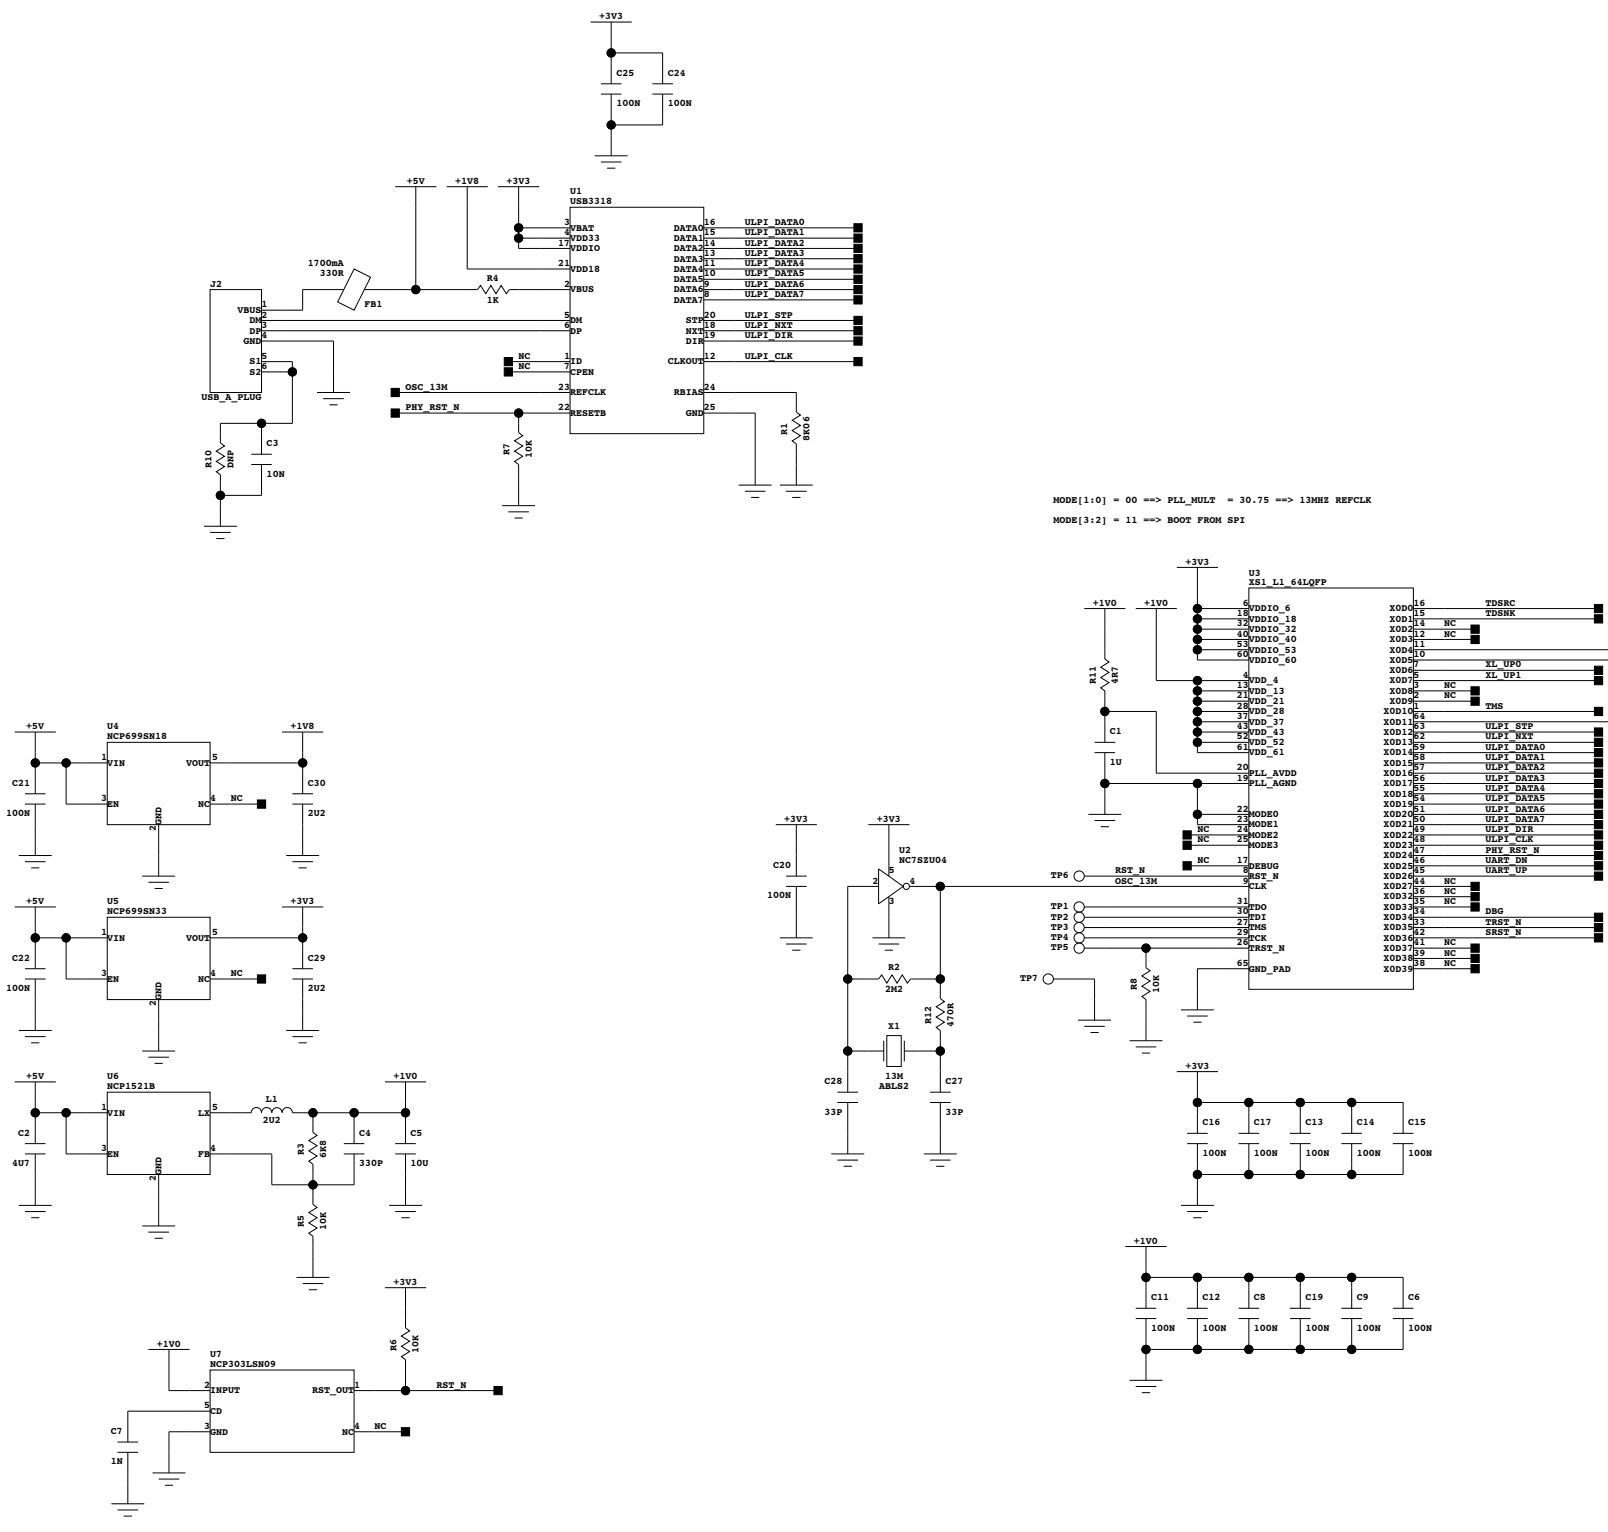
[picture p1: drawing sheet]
<svg xmlns="http://www.w3.org/2000/svg" width="397mm" height="378mm" viewBox="0 0 397 378" stroke-linecap="round" stroke-linejoin="round" font-family="sans-serif">
<g fill="none" stroke="#000" stroke-width=".25">
<path d="M145.8 5.4h10.2M150.9 13.1h12.7v7.6M150.9 5.4v15.3M146.9 38.5h8.1M148.4 20.7h5.1M148.4 23.2h5.1M148.4 40h5.1M150.9 23.2v15.3M161.1 20.7h5.1M161.1 23.2h5.1M163.6 23.2v7.6h-12.7M97.6 46.1h10.1"/>
<path d="M102.7 46.1v25.4M110.3 46.1h10.1M115.4 46.1v20.3h25.4M123 46.1h10.1M128.1 46.1v15.2h12.7M128.1 56.2h12.7M128.1 58.8h12.7M140.8 51.2h33v55.8h-33zM149.9 41.5h2M173.8 56.2h38.1M173.8 58.8h38.1M51.9 71.5h12.7v25.4h-12.7z"/>
<path d="M64.6 79.1h76.2M84.9 71.5h-10.2v5h-10.1M87.4 66.4l4.1 2-4.1 8.1-4-2zM90 71.5h27.9l.8-1 1.2 2 1.3-2 1.3 2 1.2-2 1.3 2 .8-1h15M173.8 79.1h38.1M173.8 71.5h38.1M173.8 66.4h38.1M173.8 61.3h38.1M173.8 63.8h38.1M173.8 68.9h38.1M173.8 74h38.1M64.6 89.2h7.6v15.3h-17.8v4.8l1 .8-2 1.2 2 1.3-2 1.3 2 1.2-2 1.3 1 .8v12.7"/>
<path d="M64.6 81.6h76.2M64.6 84.2h17.8v12.7M64.6 91.8h7.6M78.3 96.9h8.1M79.8 98.4h5.1M81.3 99.9h2.1M97.6 96.9h43.2M125.5 89.2h15.3M125.5 91.8h15.3M173.8 96.9h22.8v4.8l1 .7-2 1.3 2 1.3-2 1.3 2 1.2-2 1.3 1 .8v10.1M173.8 81.6h38.1M173.8 89.2h38.1"/>
<path d="M173.8 84.2h38.1M62 112.1h5.1M62 114.6h5.1M64.6 104.5v7.6M64.6 114.6v7.7h-10.2M97.6 101.9h43.2M128.1 101.9v4.9l1 .7-2.1 1.3 2.1 1.3-2.1 1.2 2.1 1.3-2.1 1.3 1.1 .7v10.2M173.8 101.9h12.7v17.8M182.4 119.7h8.1M192.6 119.7h8.1M50.4 129.9h8.1M51.9 131.4h5.1"/>
<path d="M53.4 132.9h2M124 124.8h8.1M125.5 126.3h5.1M127 127.8h2.1M183.9 121.2h5.1M185.5 122.8h2M194.1 121.2h5.1M195.6 122.8h2M267.7 150.2h10.2M272.8 150.2v12.4l1 .8-2 1.3 2 1.2-2 1.3 2 1.3-2 1.2 1 .8v12.7M280.4 150.2h10.2M285.5 150.2v17.8h22.9"/>
<path d="M290.6 140h10.1M295.7 140v22.9h12.7M295.7 150.2h12.7M295.7 152.7h12.7M295.7 155.3h12.7M295.7 157.8h12.7M308.4 145.1h40.6v99h-40.6zM349 150.2h45.7M349 152.7h45.7M349 155.3h15.2M349 157.8h15.2M272.8 175.6h12.7v15.2h22.9"/>
<path d="M295.7 168v17.7h12.7M295.7 170.5h12.7M295.7 173h12.7M295.7 175.6h12.7M295.7 178.1h12.7M295.7 160.3h12.7M349 168h45.7M349 170.5h15.2M349 173h15.2M349 175.6h45.7M349 178.1h48.1M349 162.9h48.1"/>
<path d="M349 160.3h48.1M349 165.4h45.7M3.6 180.7h10.2M6.2 195.9h5M6.2 198.4h5M8.7 180.7v15.2M8.7 198.4v12.7M8.7 188.3h17.8M16.3 188.3v10.1h10.2M26.5 183.2h25.4v20.3h-25.4zM51.9 198.4h12.7M51.9 188.3h22.8"/>
<path d="M69.7 180.7h10.1M72.2 195.9h5.1M72.2 198.4h5.1M74.7 180.7v15.2M74.7 198.4v12.7M270.3 185.7h5M270.3 183.2h5M272.8 193.4h35.6M272.8 185.7v15.3M295.7 180.7h12.7M295.7 193.4v10.1h12.7M295.7 183.2h12.7"/>
<path d="M349 180.7h45.7M349 195.9h45.7M349 198.4h45.7M349 188.3h45.7M349 193.4h45.7M349 190.8h45.7M349 185.7h45.7M349 183.2h45.7M4.6 211.1h8.2M6.2 212.7h5M7.7 214.2h2M35.1 216.2h8.1"/>
<path d="M36.6 217.7h5.1M38.2 219.3h2M39.2 203.5v12.7M70.7 211.1h8.1M72.2 212.7h5.1M73.7 214.2h2M191.5 203.5h10.2M194.1 216.2h5.1M194.1 218.8h5.1M196.6 203.5v12.7M196.6 218.8v12.7M214.4 203.5h10.2"/>
<path d="M216.9 218.8h-7.6v50.7M216.9 214.4l6.1 4.4-6.1 4.3zM219.5 203.5v12.7M224.6 218.8h83.8M232.2 218.8v27.6l1 .8-2 1.3 2 1.2-2 1.3 2 1.3-2 1.2 1 .8v15.2M267.7 216.2h40.7M268.7 201h8.2M270.3 202.5h5M271.8 204h2M293.1 213.7h15.3M293.1 206.1h15.3M293.1 208.6h15.3"/>
<path d="M295.7 201h12.7M349 216.2h45.7M349 211.1h45.7M349 218.8h15.2M349 213.7h45.7M349 201h45.7M349 203.5h45.7M349 206.1h45.7M349 208.6h45.7M3.6 223.8h10.2M6.2 239.1h5M8.7 223.8v15.3"/>
<path d="M8.7 231.5h17.8M16.3 231.5v10.1h10.2M26.5 226.4h25.4v20.3h-25.4zM51.9 231.5h22.8M69.7 223.8h10.1M72.2 239.1h5.1M74.7 223.8v15.3M192.6 231.5h8.1M194.1 233h5.1M195.6 234.5h2M215.4 231.5h8.1M216.9 233h5.1"/>
<path d="M218.5 234.5h2M219.5 221.3v10.2M267.7 223.8h40.7M267.7 226.4h40.7M267.7 228.9h40.7M267.7 231.5h40.7M267.7 234h40.7M283 234v4.8l1 .8-2.1 1.2 2.1 1.3-2.1 1.3 2.1 1.3-2.1 1.2 1.1 .8v10.1M308.4 239.1h-12.7v10.1M349 223.8h15.2M349 226.4h45.7M349 228.9h45.7"/>
<path d="M349 231.5h45.7M349 234h15.2M349 239.1h15.2M349 236.5h15.2M349 221.3h15.2M4.6 254.3h8.2M6.2 241.6h5M6.2 255.8h5M7.7 257.4h2M8.7 241.6v12.7M35.1 259.4h8.1M39.2 246.7v12.7"/>
<path d="M51.9 241.6h12.7M70.7 254.3h8.1M72.2 241.6h5.1M72.2 255.8h5.1M73.7 257.4h2M74.7 241.6v12.7M209.3 241.6h7.6l.8-1 1.3 2 1.2-2 1.3 2 1.3-2 1.3 2 .7-1h7.4M209.3 259.4h8.9M218.2 256.8v5.1M219 255.6h3.5v7.6h-3.5zM223.3 259.4h8.9M223.3 256.8v5.1"/>
<path d="M260.1 241.6h10.2v10.2M266.2 251.8h8.1M267.7 253.3h5.1M269.3 254.8h2M278.9 256.8h8.1M280.4 258.4h5.1M281.9 259.9h2.1M291.6 249.2h8.1M293.1 250.8h5.1M294.6 252.3h2.1M3.6 267h10.2M8.7 267v15.2"/>
<path d="M8.7 274.6h17.8M16.3 274.6v10.2h10.2M26.5 269.5h25.4v20.4h-25.4zM36.6 260.9h5.1M38.2 262.4h2M51.9 274.6h10.1a1.27 1.27 0 0 1 1.3-1.3 1.27 1.27 0 0 1 1.3 1.3 1.27 1.27 0 0 1 1.2-1.3 1.27 1.27 0 0 1 1.3 1.3 1.27 1.27 0 0 1 1.3-1.2 1.27 1.27 0 0 1 1.3 1.2 1.27 1.27 0 0 1 1.2-1.3 1.27 1.27 0 0 1 1.3 1.3h27.9M77.3 274.6v4.8l1 .8-2 1.3 2 1.2-2 1.3 2 1.3-2 1.3 1 .7v9.9l1 .8-2 1.3 2 1.2-2 1.3 2 1.3-2 1.2 1 .8v10.2M87.4 274.6v7.6M95 267h10.2M100.1 267v15.2M206.8 269.5h5.1M206.8 272.1h5.1"/>
<path d="M209.3 272.1v12.7M229.6 269.5h5.1M229.6 272.1h5.1M232.2 272.1v12.7M290.6 264.5h10.1M293.1 279.7h5.1M295.7 272.1h50.8v7.6M295.7 264.5v15.2M305.8 279.7h5.1M308.4 272.1v7.6M318.5 279.7h5.1M321.1 272.1v7.6"/>
<path d="M331.2 279.7h5.1M333.8 272.1v7.6M343.9 279.7h5.1M4.6 297.5h8.2M6.2 282.2h5M6.2 284.8h5M6.2 299h5M8.7 284.8v12.7M39.2 289.9v12.7M51.9 284.8h15.2v7.6h20.3v-7.6M84.9 282.2h5.1M84.9 284.8h5.1"/>
<path d="M96.1 297.5h8.1M97.6 282.2h5.1M97.6 284.8h5.1M97.6 299h5.1M100.1 284.8v12.7M205.3 284.8h8.1M206.8 286.3h5.1M208.3 287.8h2M228.1 284.8h8.1M229.6 286.3h5.1M231.2 287.8h2M291.6 297.5h8.1"/>
<path d="M293.1 282.2h5.1M293.1 299h5.1M295.7 282.2v15.3M305.8 282.2h5.1M308.4 282.2v7.7M318.5 282.2h5.1M321.1 282.2v7.7M331.2 282.2h5.1M333.8 282.2v7.7M343.9 282.2h5.1M346.5 282.2v7.7h-50.8M7.7 300.5h2"/>
<path d="M35.1 302.6h8.1M36.6 304.1h5.1M38.2 305.6h2M73.2 315.3h8.1M74.7 316.8h5.1M76.3 318.3h2M95 317.8h10.2M99.1 300.5h2M100.1 317.8v9.9l1 .8-2 1.2 2 1.3-2 1.3 2 1.2-2 1.3 1 .8v7.6M277.9 307.6h10.1M283 307.6v15.3M283 315.3h63.5v7.6"/>
<path d="M294.6 300.5h2.1M295.7 315.3v7.6M308.4 315.3v7.6M321.1 315.3v7.6M333.8 315.3v7.6M36.6 333h10.2M41.7 333v10.2h10.2M51.9 338.1h35.5v20.3h-35.5zM280.4 322.9h5.1M280.4 325.4h5.1M283 325.4v15.2M293.1 322.9h5.1"/>
<path d="M293.1 325.4h5.1M295.7 325.4v7.6M305.8 322.9h5.1M305.8 325.4h5.1M308.4 325.4v7.6M318.5 322.9h5.1M318.5 325.4h5.1M321.1 325.4v7.6M331.2 322.9h5.1M331.2 325.4h5.1M333.8 325.4v7.6M343.9 322.9h5.1"/>
<path d="M343.9 325.4h5.1M346.5 325.4v7.6h-63.5M29 355.9h5.1M29 358.4h5.1M31.6 358.4v12.7M51.9 348.3h-20.3v7.6M51.9 353.3h-10.2v10.2M87.4 343.2h35.6M87.4 353.3h12.7M278.9 340.6h8.1M280.4 342.2h5.1M281.9 343.7h2.1"/>
<path d="M27.5 371.1h8.1M29 372.6h5.1M30.5 374.2h2.1M37.7 363.5h8.1M39.2 365h5.1M40.7 366.5h2"/>
<circle cx="150.9" cy="13.1" r="1.02"/>
<circle cx="150.9" cy="30.8" r="1.02"/>
<circle cx="128.1" cy="56.2" r="1.02"/>
<circle cx="128.1" cy="58.8" r="1.02"/>
<circle cx="102.7" cy="71.5" r="1.02"/>
<circle cx="72.2" cy="91.8" r="1.02"/>
<circle cx="64.6" cy="104.5" r="1.02"/>
<circle cx="128.1" cy="101.9" r="1.02"/>
<circle cx="54.4" cy="122.3" r="1.02"/>
<circle cx="295.7" cy="155.3" r="1.02"/>
<circle cx="295.7" cy="152.7" r="1.02"/>
<circle cx="295.7" cy="150.2" r="1.02"/>
<circle cx="295.7" cy="157.8" r="1.02"/>
<circle cx="272.8" cy="175.6" r="1.02"/>
<circle cx="295.7" cy="175.6" r="1.02"/>
<circle cx="295.7" cy="168" r="1.02"/>
<circle cx="295.7" cy="160.3" r="1.02"/>
<circle cx="295.7" cy="173" r="1.02"/>
<circle cx="295.7" cy="178.1" r="1.02"/>
<circle cx="295.7" cy="170.5" r="1.02"/>
<circle cx="8.7" cy="188.3" r="1.02"/>
<circle cx="16.3" cy="188.3" r="1.02"/>
<circle cx="74.7" cy="188.3" r="1.02"/>
<circle cx="272.8" cy="193.4" r="1.02"/>
<circle cx="295.7" cy="183.2" r="1.02"/>
<circle cx="295.7" cy="180.7" r="1.02"/>
<circle cx="295.7" cy="193.4" r="1.02"/>
<circle cx="223.8" cy="218.8" r=".76"/>
<circle cx="232.2" cy="218.8" r="1.02"/>
<circle cx="266.5" cy="216.2" r="1.27"/>
<circle cx="295.7" cy="201" r="1.02"/>
<circle cx="8.7" cy="231.5" r="1.02"/>
<circle cx="16.3" cy="231.5" r="1.02"/>
<circle cx="74.7" cy="231.5" r="1.02"/>
<circle cx="266.5" cy="231.5" r="1.27"/>
<circle cx="266.5" cy="223.8" r="1.27"/>
<circle cx="266.5" cy="226.4" r="1.27"/>
<circle cx="266.5" cy="228.9" r="1.27"/>
<circle cx="266.5" cy="234" r="1.27"/>
<circle cx="283" cy="234" r="1.02"/>
<circle cx="209.3" cy="259.4" r="1.02"/>
<circle cx="209.3" cy="241.6" r="1.02"/>
<circle cx="232.2" cy="259.4" r="1.02"/>
<circle cx="232.2" cy="241.6" r="1.02"/>
<circle cx="258.8" cy="241.6" r="1.27"/>
<circle cx="8.7" cy="274.6" r="1.02"/>
<circle cx="16.3" cy="274.6" r="1.02"/>
<circle cx="77.3" cy="274.6" r="1.02"/>
<circle cx="87.4" cy="274.6" r="1.02"/>
<circle cx="100.1" cy="274.6" r="1.02"/>
<circle cx="295.7" cy="272.1" r="1.02"/>
<circle cx="308.4" cy="272.1" r="1.02"/>
<circle cx="321.1" cy="272.1" r="1.02"/>
<circle cx="333.8" cy="272.1" r="1.02"/>
<circle cx="77.3" cy="292.4" r="1.02"/>
<circle cx="295.7" cy="289.9" r="1.02"/>
<circle cx="308.4" cy="289.9" r="1.02"/>
<circle cx="321.1" cy="289.9" r="1.02"/>
<circle cx="333.8" cy="289.9" r="1.02"/>
<circle cx="283" cy="315.3" r="1.02"/>
<circle cx="295.7" cy="315.3" r="1.02"/>
<circle cx="308.4" cy="315.3" r="1.02"/>
<circle cx="321.1" cy="315.3" r="1.02"/>
<circle cx="333.8" cy="315.3" r="1.02"/>
<circle cx="283" cy="333" r="1.02"/>
<circle cx="295.7" cy="333" r="1.02"/>
<circle cx="308.4" cy="333" r="1.02"/>
<circle cx="321.1" cy="333" r="1.02"/>
<circle cx="333.8" cy="333" r="1.02"/>
<circle cx="100.1" cy="343.2" r="1.02"/>
</g>
<g fill="#000" stroke="#000" stroke-width=".25">
<path d="M210.8 55.2h2.1v2h-2.1z" fill-rule="evenodd"/>
<path d="M210.8 57.8h2.1v2h-2.1z" fill-rule="evenodd"/>
<path d="M210.8 60.3h2.1v2h-2.1z" fill-rule="evenodd"/>
<path d="M210.8 62.8h2.1v2.1h-2.1z" fill-rule="evenodd"/>
<path d="M210.8 65.4h2.1v2h-2.1z" fill-rule="evenodd"/>
<path d="M210.8 67.9h2.1v2h-2.1z" fill-rule="evenodd"/>
<path d="M210.8 70.5h2.1v2h-2.1z" fill-rule="evenodd"/>
<path d="M210.8 73h2.1v2h-2.1z" fill-rule="evenodd"/>
<path d="M96.6 95.8h2v2.1h-2z" fill-rule="evenodd"/>
<path d="M124.5 88.2h2v2.1h-2z" fill-rule="evenodd"/>
<path d="M124.5 90.8h2v2h-2z" fill-rule="evenodd"/>
<path d="M210.8 88.2h2.1v2.1h-2.1z" fill-rule="evenodd"/>
<path d="M210.8 78.1h2.1v2h-2.1z" fill-rule="evenodd"/>
<path d="M210.8 80.6h2.1v2h-2.1z" fill-rule="evenodd"/>
<path d="M210.8 83.1h2.1v2.1h-2.1z" fill-rule="evenodd"/>
<path d="M96.6 100.9h2v2.1h-2z" fill-rule="evenodd"/>
<path d="M363.2 154.3h2v2h-2z" fill-rule="evenodd"/>
<path d="M363.2 156.8h2v2h-2z" fill-rule="evenodd"/>
<path d="M393.7 149.2h2v2h-2z" fill-rule="evenodd"/>
<path d="M393.7 151.7h2v2h-2z" fill-rule="evenodd"/>
<path d="M363.2 169.5h2v2h-2z" fill-rule="evenodd"/>
<path d="M363.2 172h2v2.1h-2z" fill-rule="evenodd"/>
<path d="M393.7 166.9h2v2.1h-2z" fill-rule="evenodd"/>
<path d="M393.7 164.4h2v2h-2z" fill-rule="evenodd"/>
<path d="M393.7 174.6h2v2h-2z" fill-rule="evenodd"/>
<path d="M63.6 197.4h2v2.1h-2z" fill-rule="evenodd"/>
<path d="M393.7 184.7h2v2.1h-2z" fill-rule="evenodd"/>
<path d="M393.7 187.3h2v2h-2z" fill-rule="evenodd"/>
<path d="M393.7 189.8h2v2h-2z" fill-rule="evenodd"/>
<path d="M393.7 192.3h2v2.1h-2z" fill-rule="evenodd"/>
<path d="M393.7 194.9h2v2h-2z" fill-rule="evenodd"/>
<path d="M393.7 197.4h2v2.1h-2z" fill-rule="evenodd"/>
<path d="M393.7 179.6h2v2.1h-2z" fill-rule="evenodd"/>
<path d="M393.7 182.2h2v2h-2z" fill-rule="evenodd"/>
<path d="M292.1 212.7h2v2h-2z" fill-rule="evenodd"/>
<path d="M292.1 205h2v2.1h-2z" fill-rule="evenodd"/>
<path d="M292.1 207.6h2v2h-2z" fill-rule="evenodd"/>
<path d="M363.2 217.7h2v2.1h-2z" fill-rule="evenodd"/>
<path d="M393.7 207.6h2v2h-2z" fill-rule="evenodd"/>
<path d="M393.7 200h2v2h-2z" fill-rule="evenodd"/>
<path d="M393.7 202.5h2v2h-2z" fill-rule="evenodd"/>
<path d="M393.7 205h2v2.1h-2z" fill-rule="evenodd"/>
<path d="M393.7 210.1h2v2.1h-2z" fill-rule="evenodd"/>
<path d="M393.7 215.2h2v2h-2z" fill-rule="evenodd"/>
<path d="M393.7 212.7h2v2h-2z" fill-rule="evenodd"/>
<path d="M363.2 220.3h2v2h-2z" fill-rule="evenodd"/>
<path d="M363.2 222.8h2v2h-2z" fill-rule="evenodd"/>
<path d="M363.2 233h2v2h-2z" fill-rule="evenodd"/>
<path d="M363.2 235.5h2v2h-2z" fill-rule="evenodd"/>
<path d="M393.7 230.4h2v2.1h-2z" fill-rule="evenodd"/>
<path d="M393.7 225.4h2v2h-2z" fill-rule="evenodd"/>
<path d="M393.7 227.9h2v2h-2z" fill-rule="evenodd"/>
<path d="M63.6 240.6h2v2h-2z" fill-rule="evenodd"/>
<path d="M363.2 238.1h2v2h-2z" fill-rule="evenodd"/>
<path d="M99.1 352.3h2v2.1h-2z" fill-rule="evenodd"/>
<path d="M122 342.2h2v2h-2z" fill-rule="evenodd"/>
<circle cx="150.9" cy="13.1" r="1.02"/>
<circle cx="150.9" cy="30.8" r="1.02"/>
<circle cx="128.1" cy="56.2" r="1.02"/>
<circle cx="128.1" cy="58.8" r="1.02"/>
<circle cx="102.7" cy="71.5" r="1.02"/>
<circle cx="72.2" cy="91.8" r="1.02"/>
<circle cx="64.6" cy="104.5" r="1.02"/>
<circle cx="128.1" cy="101.9" r="1.02"/>
<circle cx="54.4" cy="122.3" r="1.02"/>
<circle cx="295.7" cy="155.3" r="1.02"/>
<circle cx="295.7" cy="152.7" r="1.02"/>
<circle cx="295.7" cy="150.2" r="1.02"/>
<circle cx="295.7" cy="157.8" r="1.02"/>
<circle cx="272.8" cy="175.6" r="1.02"/>
<circle cx="295.7" cy="175.6" r="1.02"/>
<circle cx="295.7" cy="168" r="1.02"/>
<circle cx="295.7" cy="160.3" r="1.02"/>
<circle cx="295.7" cy="173" r="1.02"/>
<circle cx="295.7" cy="178.1" r="1.02"/>
<circle cx="295.7" cy="170.5" r="1.02"/>
<circle cx="8.7" cy="188.3" r="1.02"/>
<circle cx="16.3" cy="188.3" r="1.02"/>
<circle cx="74.7" cy="188.3" r="1.02"/>
<circle cx="272.8" cy="193.4" r="1.02"/>
<circle cx="295.7" cy="183.2" r="1.02"/>
<circle cx="295.7" cy="180.7" r="1.02"/>
<circle cx="295.7" cy="193.4" r="1.02"/>
<circle cx="232.2" cy="218.8" r="1.02"/>
<circle cx="295.7" cy="201" r="1.02"/>
<circle cx="8.7" cy="231.5" r="1.02"/>
<circle cx="16.3" cy="231.5" r="1.02"/>
<circle cx="74.7" cy="231.5" r="1.02"/>
<circle cx="283" cy="234" r="1.02"/>
<circle cx="209.3" cy="259.4" r="1.02"/>
<circle cx="209.3" cy="241.6" r="1.02"/>
<circle cx="232.2" cy="259.4" r="1.02"/>
<circle cx="232.2" cy="241.6" r="1.02"/>
<circle cx="8.7" cy="274.6" r="1.02"/>
<circle cx="16.3" cy="274.6" r="1.02"/>
<circle cx="77.3" cy="274.6" r="1.02"/>
<circle cx="87.4" cy="274.6" r="1.02"/>
<circle cx="100.1" cy="274.6" r="1.02"/>
<circle cx="295.7" cy="272.1" r="1.02"/>
<circle cx="308.4" cy="272.1" r="1.02"/>
<circle cx="321.1" cy="272.1" r="1.02"/>
<circle cx="333.8" cy="272.1" r="1.02"/>
<circle cx="77.3" cy="292.4" r="1.02"/>
<circle cx="295.7" cy="289.9" r="1.02"/>
<circle cx="308.4" cy="289.9" r="1.02"/>
<circle cx="321.1" cy="289.9" r="1.02"/>
<circle cx="333.8" cy="289.9" r="1.02"/>
<circle cx="283" cy="315.3" r="1.02"/>
<circle cx="295.7" cy="315.3" r="1.02"/>
<circle cx="308.4" cy="315.3" r="1.02"/>
<circle cx="321.1" cy="315.3" r="1.02"/>
<circle cx="333.8" cy="315.3" r="1.02"/>
<circle cx="283" cy="333" r="1.02"/>
<circle cx="295.7" cy="333" r="1.02"/>
<circle cx="308.4" cy="333" r="1.02"/>
<circle cx="321.1" cy="333" r="1.02"/>
<circle cx="333.8" cy="333" r="1.02"/>
<circle cx="100.1" cy="343.2" r="1.02"/>
</g>
<g font-size="2.5">
<text x="148" y="4.7">+3V3</text>
<text x="152.2" y="18.7">C25</text>
<text x="164.9" y="18.7">C24</text>
<text x="152.2" y="26.2">100N</text>
<text x="164.9" y="26.2">100N</text>
<text x="100.4" y="45.4">+5V</text>
<text x="112.4" y="45.4">+1V8</text>
<text x="125.1" y="45.4">+3V3</text>
<text x="140.8" y="47.9">U1</text>
<text x="140.8" y="50.5">USB3318</text>
<text x="139.3" y="58.1">4</text>
<text x="139.3" y="55.5">3</text>
<text x="140.8" y="56.9">VBAT</text>
<text x="140.8" y="59.5">VDD33</text>
<text x="166.4" y="56.9">DATA0</text>
<text x="166.4" y="59.5">DATA1</text>
<text x="173.8" y="58.1">15</text>
<text x="173.8" y="55.5">16</text>
<text x="183.9" y="55.5">ULPI_DATA0</text>
<text x="183.9" y="58.1">ULPI_DATA1</text>
<text x="76" y="65.7">1700mA</text>
<text x="137.8" y="60.6">17</text>
<text x="137.8" y="65.7">21</text>
<text x="140.8" y="62">VDDIO</text>
<text x="166.4" y="62">DATA2</text>
<text x="166.4" y="64.5">DATA3</text>
<text x="173.8" y="65.7">11</text>
<text x="173.8" y="63.1">13</text>
<text x="173.8" y="60.6">14</text>
<text x="183.9" y="60.6">ULPI_DATA2</text>
<text x="183.9" y="63.1">ULPI_DATA3</text>
<text x="183.9" y="65.7">ULPI_DATA4</text>
<text x="51.9" y="70.8">J2</text>
<text x="79" y="68.2">330R</text>
<text x="120.2" y="69.2">R4</text>
<text x="139.3" y="70.8">2</text>
<text x="140.8" y="67.1">VDD18</text>
<text x="166.4" y="67.1">DATA4</text>
<text x="166.4" y="69.6">DATA5</text>
<text x="173.8" y="70.8">9</text>
<text x="173.8" y="68.2">10</text>
<text x="183.9" y="68.2">ULPI_DATA5</text>
<text x="183.9" y="70.8">ULPI_DATA6</text>
<text x="58.6" y="77.2">VBUS</text>
<text x="64.6" y="75.8">1</text>
<text x="90" y="75.7">FB1</text>
<text x="120.2" y="74.7">1K</text>
<text x="140.8" y="72.2">VBUS</text>
<text x="166.4" y="72.2">DATA6</text>
<text x="166.4" y="74.7">DATA7</text>
<text x="173.8" y="73.3">8</text>
<text x="183.9" y="73.3">ULPI_DATA7</text>
<text x="61.6" y="82.3">DP</text>
<text x="61.6" y="79.8">DM</text>
<text x="64.6" y="83.5">4</text>
<text x="64.6" y="78.4">2</text>
<text x="64.6" y="80.9">3</text>
<text x="139.3" y="78.4">5</text>
<text x="139.3" y="80.9">6</text>
<text x="140.8" y="82.3">DP</text>
<text x="140.8" y="79.8">DM</text>
<text x="169.3" y="82.3">NXT</text>
<text x="169.3" y="79.8">STP</text>
<text x="173.8" y="83.5">19</text>
<text x="173.8" y="78.4">20</text>
<text x="173.8" y="80.9">18</text>
<text x="183.9" y="78.4">ULPI_STP</text>
<text x="183.9" y="80.9">ULPI_NXT</text>
<text x="183.9" y="83.5">ULPI_DIR</text>
<text x="60.1" y="84.9">GND</text>
<text x="61.6" y="89.9">S1</text>
<text x="64.6" y="88.5">5</text>
<text x="128.1" y="88.5">NC</text>
<text x="139.3" y="88.5">1</text>
<text x="140.8" y="89.9">ID</text>
<text x="164.9" y="89.9">CLKOUT</text>
<text x="169.3" y="84.9">DIR</text>
<text x="173.8" y="88.5">12</text>
<text x="183.9" y="88.5">ULPI_CLK</text>
<text x="61.6" y="92.5">S2</text>
<text x="64.6" y="91.1">6</text>
<text x="128.1" y="91.1">NC</text>
<text x="139.3" y="91.1">7</text>
<text x="140.8" y="92.5">CPEN</text>
<text x="49.8" y="98.7">USB_A_PLUG</text>
<text x="100.1" y="101.2">PHY_RST_N</text>
<text x="100.1" y="96.2">OSC_13M</text>
<text x="137.8" y="101.2">22</text>
<text x="137.8" y="96.2">23</text>
<text x="140.8" y="97.6">REFCLK</text>
<text x="166.4" y="97.6">RBIAS</text>
<text x="173.8" y="101.2">25</text>
<text x="173.8" y="96.2">24</text>
<text x="140.8" y="102.6">RESETB</text>
<text x="169.3" y="102.6">GND</text>
<text x="194.4" y="107.2" transform="rotate(-90 194.4 107.2)">R1</text>
<text x="65.8" y="110.1">C3</text>
<text x="125.8" y="112.3" transform="rotate(-90 125.8 112.3)">R7</text>
<text x="131.3" y="113.1" transform="rotate(-90 131.3 113.1)">10K</text>
<text x="199.9" y="108.7" transform="rotate(-90 199.9 108.7)">8K06</text>
<text x="52.2" y="115.6" transform="rotate(-90 52.2 115.6)">R10</text>
<text x="57.6" y="115.6" transform="rotate(-90 57.6 115.6)">DNP</text>
<text x="65.8" y="117.6">10N</text>
<text x="260.1" y="124.1">MODE[1:0] = 00 ==&gt; PLL_MULT</text>
<text x="303.1" y="124.1">= 30.75 ==&gt; 13MHZ REFCLK</text>
<text x="260.1" y="129.2">MODE[3:2] = 11 ==&gt; BOOT FROM SPI</text>
<text x="292.7" y="139.3">+3V3</text>
<text x="308.4" y="142.1">U3</text>
<text x="269.8" y="149.5">+1V0</text>
<text x="282.5" y="149.5">+1V0</text>
<text x="306.9" y="149.5">6</text>
<text x="308.4" y="144.4">XS1_L1_64LQFP</text>
<text x="349" y="149.5">16</text>
<text x="366.8" y="149.5">TDSRC</text>
<text x="305.4" y="152">18</text>
<text x="305.4" y="154.6">32</text>
<text x="308.4" y="150.9">VDDIO_6</text>
<text x="308.4" y="153.4">VDDIO_18</text>
<text x="308.4" y="156">VDDIO_32</text>
<text x="343.1" y="150.9">X0D0</text>
<text x="343.1" y="153.4">X0D1</text>
<text x="343.1" y="156">X0D2</text>
<text x="349" y="152">15</text>
<text x="349" y="154.6">14</text>
<text x="356.6" y="154.6">NC</text>
<text x="366.8" y="152">TDSNK</text>
<text x="305.4" y="159.6">53</text>
<text x="305.4" y="157.1">40</text>
<text x="308.4" y="161">VDDIO_53</text>
<text x="308.4" y="158.5">VDDIO_40</text>
<text x="343.1" y="158.5">X0D3</text>
<text x="343.1" y="161">X0D4</text>
<text x="349" y="157.1">12</text>
<text x="349" y="159.6">11</text>
<text x="356.6" y="157.1">NC</text>
<text x="305.4" y="162.2">60</text>
<text x="306.9" y="167.3">4</text>
<text x="308.4" y="163.6">VDDIO_60</text>
<text x="343.1" y="163.6">X0D5</text>
<text x="343.1" y="166.1">X0D6</text>
<text x="349" y="162.2">10</text>
<text x="349" y="164.7">7</text>
<text x="349" y="167.3">5</text>
<text x="366.8" y="167.3">XL_UP1</text>
<text x="366.8" y="164.7">XL_UP0</text>
<text x="270.6" y="168.9" transform="rotate(-90 270.6 168.9)">R11</text>
<text x="276" y="168.9" transform="rotate(-90 276 168.9)">4R7</text>
<text x="305.4" y="169.8">13</text>
<text x="305.4" y="172.3">21</text>
<text x="308.4" y="168.7">VDD_4</text>
<text x="308.4" y="171.2">VDD_13</text>
<text x="308.4" y="173.7">VDD_21</text>
<text x="343.1" y="173.7">X0D9</text>
<text x="343.1" y="168.7">X0D7</text>
<text x="343.1" y="171.2">X0D8</text>
<text x="349" y="172.3">2</text>
<text x="349" y="169.8">3</text>
<text x="356.6" y="169.8">NC</text>
<text x="356.6" y="172.3">NC</text>
<text x="6.5" y="180">+5V</text>
<text x="26.5" y="180">U4</text>
<text x="71.8" y="180">+1V8</text>
<text x="305.4" y="174.9">28</text>
<text x="305.4" y="177.4">37</text>
<text x="305.4" y="180">43</text>
<text x="308.4" y="176.3">VDD_28</text>
<text x="308.4" y="178.8">VDD_37</text>
<text x="341.6" y="176.3">X0D10</text>
<text x="341.6" y="178.8">X0D11</text>
<text x="349" y="174.9">1</text>
<text x="349" y="177.4">64</text>
<text x="349" y="180">63</text>
<text x="366.8" y="180">ULPI_STP</text>
<text x="366.8" y="174.9">TMS</text>
<text x="26.5" y="182.5">NCP699SN18</text>
<text x="274.1" y="181.2">C1</text>
<text x="305.4" y="185">61</text>
<text x="305.4" y="182.5">52</text>
<text x="308.4" y="181.4">VDD_43</text>
<text x="308.4" y="183.9">VDD_52</text>
<text x="341.6" y="181.4">X0D12</text>
<text x="341.6" y="183.9">X0D13</text>
<text x="349" y="182.5">62</text>
<text x="349" y="185">59</text>
<text x="366.8" y="185">ULPI_DATA0</text>
<text x="366.8" y="182.5">ULPI_NXT</text>
<text x="25" y="187.6">1</text>
<text x="26.5" y="189">VIN</text>
<text x="46" y="189">VOUT</text>
<text x="52.4" y="187.6">5</text>
<text x="274.1" y="188.7">1U</text>
<text x="305.4" y="190.1">20</text>
<text x="308.4" y="191.5">PLL_AVDD</text>
<text x="308.4" y="186.4">VDD_61</text>
<text x="341.6" y="186.4">X0D14</text>
<text x="341.6" y="189">X0D15</text>
<text x="341.6" y="191.5">X0D16</text>
<text x="349" y="187.6">58</text>
<text x="349" y="190.1">57</text>
<text x="366.8" y="187.6">ULPI_DATA1</text>
<text x="366.8" y="190.1">ULPI_DATA2</text>
<text x="3" y="193.9">C21</text>
<text x="25" y="197.7">3</text>
<text x="51.9" y="197.7">4</text>
<text x="57" y="197.7">NC</text>
<text x="76" y="193.9">C30</text>
<text x="305.4" y="192.7">19</text>
<text x="308.4" y="194.1">PLL_AGND</text>
<text x="341.6" y="194.1">X0D17</text>
<text x="341.6" y="196.6">X0D18</text>
<text x="349" y="192.7">56</text>
<text x="349" y="195.2">55</text>
<text x="349" y="197.7">54</text>
<text x="366.8" y="192.7">ULPI_DATA3</text>
<text x="366.8" y="195.2">ULPI_DATA4</text>
<text x="366.8" y="197.7">ULPI_DATA5</text>
<text x="1.5" y="201.4">100N</text>
<text x="26.5" y="199.1">EN</text>
<text x="39.9" y="203.5" transform="rotate(-90 39.9 203.5)">GND</text>
<text x="48.9" y="199.1">NC</text>
<text x="76" y="201.4">2U2</text>
<text x="193.7" y="202.8">+3V3</text>
<text x="216.5" y="202.8">+3V3</text>
<text x="305.4" y="200.3">22</text>
<text x="305.4" y="202.8">23</text>
<text x="308.4" y="201.7">MODE0</text>
<text x="341.6" y="199.1">X0D19</text>
<text x="341.6" y="201.7">X0D20</text>
<text x="349" y="200.3">51</text>
<text x="349" y="202.8">50</text>
<text x="366.8" y="200.3">ULPI_DATA6</text>
<text x="366.8" y="202.8">ULPI_DATA7</text>
<text x="38.5" y="205" transform="rotate(-90 38.5 205)">2</text>
<text x="295.7" y="205.4">NC</text>
<text x="295.7" y="207.9">NC</text>
<text x="305.4" y="205.4">24</text>
<text x="305.4" y="207.9">25</text>
<text x="308.4" y="204.2">MODE1</text>
<text x="308.4" y="206.8">MODE2</text>
<text x="308.4" y="209.3">MODE3</text>
<text x="341.6" y="204.2">X0D21</text>
<text x="341.6" y="206.8">X0D22</text>
<text x="341.6" y="209.3">X0D23</text>
<text x="349" y="205.4">49</text>
<text x="349" y="207.9">48</text>
<text x="366.8" y="207.9">ULPI_CLK</text>
<text x="366.8" y="205.4">ULPI_DIR</text>
<text x="190.9" y="214.2">C20</text>
<text x="219.5" y="215.5">5</text>
<text x="222" y="213">NC7SZU04</text>
<text x="222" y="210.4">U2</text>
<text x="275.3" y="215.5">RST_N</text>
<text x="295.7" y="213">NC</text>
<text x="305.4" y="213">17</text>
<text x="306.9" y="215.5">8</text>
<text x="308.4" y="214.4">DEBUG</text>
<text x="341.6" y="211.8">X0D24</text>
<text x="341.6" y="214.4">X0D25</text>
<text x="349" y="210.4">47</text>
<text x="349" y="213">46</text>
<text x="349" y="215.5">45</text>
<text x="366.8" y="210.4">PHY_RST_N</text>
<text x="366.8" y="215.5">UART_UP</text>
<text x="366.8" y="213">UART_DN</text>
<text x="189.4" y="221.7">100N</text>
<text x="215.5" y="218.1">2</text>
<text x="224.6" y="218.1">4</text>
<text x="259.5" y="216.8">TP6</text>
<text x="275.3" y="218.1">OSC_13M</text>
<text x="306.9" y="218.1">9</text>
<text x="308.4" y="219.4">CLK</text>
<text x="308.4" y="216.9">RST_N</text>
<text x="341.6" y="216.9">X0D26</text>
<text x="341.6" y="219.4">X0D27</text>
<text x="341.6" y="222">X0D32</text>
<text x="349" y="218.1">44</text>
<text x="349" y="220.6">36</text>
<text x="356.6" y="218.1">NC</text>
<text x="356.6" y="220.6">NC</text>
<text x="6.5" y="223.1">+5V</text>
<text x="26.5" y="225.7">NCP699SN33</text>
<text x="26.5" y="223.1">U5</text>
<text x="71.8" y="223.1">+3V3</text>
<text x="219.5" y="223.1">3</text>
<text x="259.5" y="224.4">TP1</text>
<text x="259.5" y="226.9">TP2</text>
<text x="305.4" y="225.7">30</text>
<text x="305.4" y="223.1">31</text>
<text x="308.4" y="227.1">TDI</text>
<text x="308.4" y="224.5">TDO</text>
<text x="341.6" y="224.5">X0D33</text>
<text x="341.6" y="227.1">X0D34</text>
<text x="349" y="223.1">35</text>
<text x="349" y="225.7">34</text>
<text x="356.6" y="223.1">NC</text>
<text x="366.8" y="225.7">DBG</text>
<text x="25" y="230.8">1</text>
<text x="26.5" y="232.1">VIN</text>
<text x="46" y="232.1">VOUT</text>
<text x="52.4" y="230.8">5</text>
<text x="259.5" y="229.5">TP3</text>
<text x="259.5" y="232">TP4</text>
<text x="305.4" y="230.8">29</text>
<text x="305.4" y="228.2">27</text>
<text x="305.4" y="233.3">26</text>
<text x="308.4" y="232.1">TCK</text>
<text x="308.4" y="229.6">TMS</text>
<text x="341.6" y="232.1">X0D36</text>
<text x="341.6" y="229.6">X0D35</text>
<text x="349" y="230.8">42</text>
<text x="349" y="233.3">41</text>
<text x="349" y="228.2">33</text>
<text x="356.6" y="233.3">NC</text>
<text x="366.8" y="230.8">SRST_N</text>
<text x="366.8" y="228.2">TRST_N</text>
<text x="3" y="237.1">C22</text>
<text x="76" y="237.1">C29</text>
<text x="219.3" y="239.4">R2</text>
<text x="259.5" y="234.6">TP5</text>
<text x="305.4" y="238.4">65</text>
<text x="308.4" y="234.7">TRST_N</text>
<text x="308.4" y="239.8">GND_PAD</text>
<text x="341.6" y="234.7">X0D37</text>
<text x="341.6" y="237.2">X0D38</text>
<text x="341.6" y="239.8">X0D39</text>
<text x="349" y="235.8">39</text>
<text x="349" y="238.4">38</text>
<text x="356.6" y="235.8">NC</text>
<text x="356.6" y="238.4">NC</text>
<text x="1.5" y="244.6">100N</text>
<text x="25" y="240.9">3</text>
<text x="26.5" y="242.3">EN</text>
<text x="48.9" y="242.3">NC</text>
<text x="51.9" y="240.9">4</text>
<text x="57" y="240.9">NC</text>
<text x="76" y="244.6">2U2</text>
<text x="218.5" y="244.8">2M2</text>
<text x="251.9" y="242.2">TP7</text>
<text x="280.7" y="244.4" transform="rotate(-90 280.7 244.4)">R8</text>
<text x="286.2" y="245.1" transform="rotate(-90 286.2 245.1)">10K</text>
<text x="38.5" y="248.2" transform="rotate(-90 38.5 248.2)">2</text>
<text x="39.9" y="246.7" transform="rotate(-90 39.9 246.7)">GND</text>
<text x="219.3" y="253.9">X1</text>
<text x="230" y="252.7" transform="rotate(-90 230 252.7)">R12</text>
<text x="235.4" y="253.5" transform="rotate(-90 235.4 253.5)">470R</text>
<text x="292.7" y="263.8">+3V3</text>
<text x="6.5" y="266.3">+5V</text>
<text x="26.5" y="268.8">NCP1521B</text>
<text x="26.5" y="266.3">U6</text>
<text x="97.2" y="266.3">+1V0</text>
<text x="203.6" y="267.6">C28</text>
<text x="217" y="268.7">ABLS2</text>
<text x="218.5" y="266.2">13M</text>
<text x="233.4" y="267.6">C27</text>
<text x="25" y="273.9">1</text>
<text x="26.5" y="275.3">VIN</text>
<text x="48.9" y="275.3">LX</text>
<text x="52.4" y="273.9">5</text>
<text x="65.6" y="271.9">L1</text>
<text x="203.6" y="275.1">33P</text>
<text x="233.4" y="275.1">33P</text>
<text x="4.5" y="280.3">C2</text>
<text x="64.9" y="277.1">2U2</text>
<text x="88.7" y="280.3">C4</text>
<text x="101.4" y="280.3">C5</text>
<text x="296.9" y="277.7">C16</text>
<text x="309.6" y="277.7">C17</text>
<text x="322.3" y="277.7">C13</text>
<text x="335" y="277.7">C14</text>
<text x="347.7" y="277.7">C15</text>
<text x="3" y="287.8">4U7</text>
<text x="25" y="284.1">3</text>
<text x="26.5" y="285.5">EN</text>
<text x="48.9" y="285.5">FB</text>
<text x="51.9" y="284.1">4</text>
<text x="75" y="285" transform="rotate(-90 75 285)">R3</text>
<text x="80.5" y="285.7" transform="rotate(-90 80.5 285.7)">6K8</text>
<text x="88.7" y="287.8">330P</text>
<text x="101.4" y="287.8">10U</text>
<text x="296.9" y="285.2">100N</text>
<text x="309.6" y="285.2">100N</text>
<text x="322.3" y="285.2">100N</text>
<text x="335" y="285.2">100N</text>
<text x="347.7" y="285.2">100N</text>
<text x="38.5" y="291.3" transform="rotate(-90 38.5 291.3)">2</text>
<text x="39.9" y="289.9" transform="rotate(-90 39.9 289.9)">GND</text>
<text x="75" y="302.8" transform="rotate(-90 75 302.8)">R5</text>
<text x="80.5" y="303.5" transform="rotate(-90 80.5 303.5)">10K</text>
<text x="280" y="306.9">+1V0</text>
<text x="97.2" y="317.1">+3V3</text>
<text x="284.2" y="320.9">C11</text>
<text x="296.9" y="320.9">C12</text>
<text x="309.6" y="320.9">C8</text>
<text x="322.3" y="320.9">C19</text>
<text x="335" y="320.9">C9</text>
<text x="347.7" y="320.9">C6</text>
<text x="284.2" y="328.4">100N</text>
<text x="296.9" y="328.4">100N</text>
<text x="309.6" y="328.4">100N</text>
<text x="322.3" y="328.4">100N</text>
<text x="335" y="328.4">100N</text>
<text x="347.7" y="328.4">100N</text>
<text x="38.8" y="332.3">+1V0</text>
<text x="51.9" y="334.9">U7</text>
<text x="97.9" y="333.5" transform="rotate(-90 97.9 333.5)">R6</text>
<text x="103.4" y="334" transform="rotate(-90 103.4 334)">10K</text>
<text x="51.9" y="337.4">NCP303LSN09</text>
<text x="50.4" y="342.5">2</text>
<text x="50.4" y="347.6">5</text>
<text x="51.9" y="343.9">INPUT</text>
<text x="77.1" y="343.9">RST_OUT</text>
<text x="87.4" y="342.5">1</text>
<text x="107.7" y="342.5">RST_N</text>
<text x="27.3" y="353.9">C7</text>
<text x="50.4" y="352.6">3</text>
<text x="51.9" y="349">CD</text>
<text x="87.4" y="352.6">4</text>
<text x="92.5" y="352.6">NC</text>
<text x="51.9" y="354">GND</text>
<text x="84.5" y="354">NC</text>
<text x="27.3" y="361.4">1N</text>
</g>
</svg>
